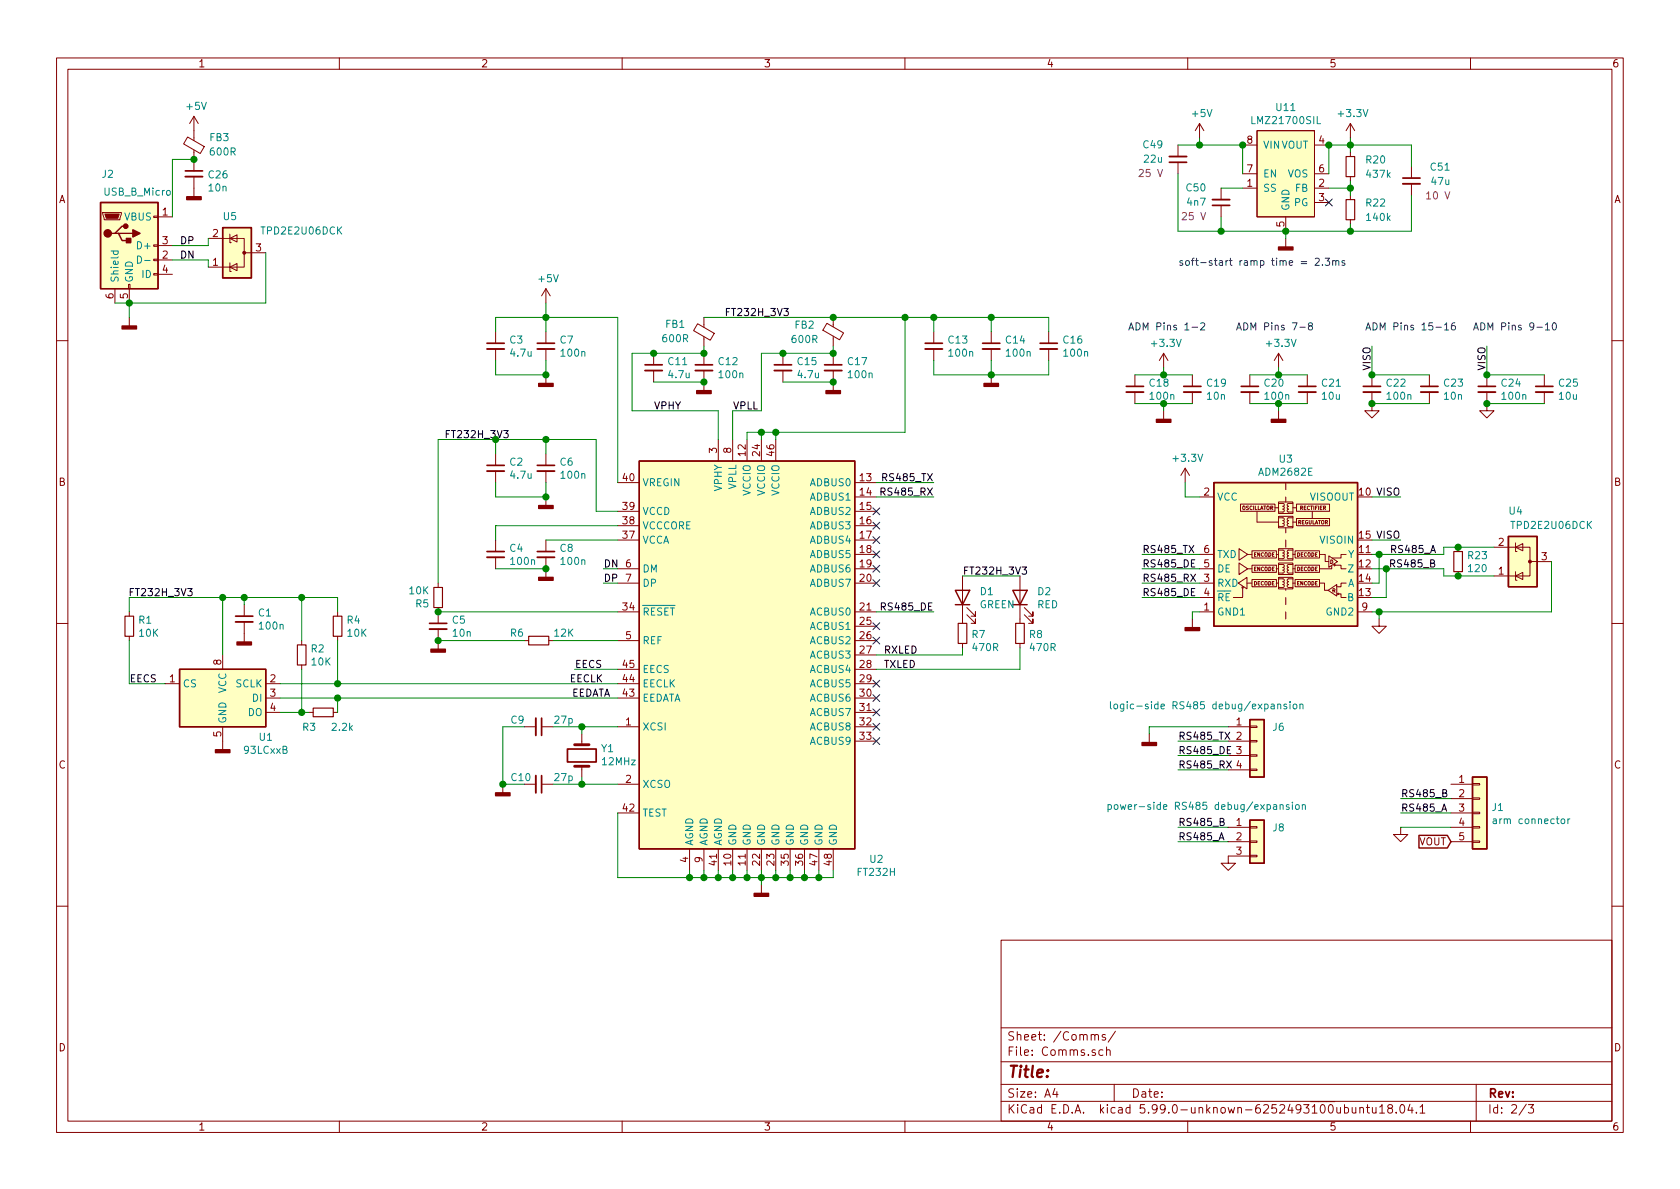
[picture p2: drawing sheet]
<svg xmlns="http://www.w3.org/2000/svg" width="297mm" height="210mm" viewBox="0 0 297 210" stroke-linecap="round" stroke-linejoin="round" font-family="sans-serif">
<g fill="none" stroke="#840000" stroke-width=".18">
<path d="M10 10.2h277v190.1h-277zM12 12.2h273v186.1h-273zM60 10.2v2M110 10.2v2M160 10.2v2M210 10.2v2M260 10.2v2M18.2 37.6h3.3v.2l-.3 1.1h-2.8zM27.2 38.2h.7v.3h-.7zM27.9 38.3h2.6M33.2 24.2l2.9 1.7-.7 1.2-2.9-1.7zM34.3 20.6v4.3"/>
<path d="M34.3 26.5v3.7M34.3 31.2v3.6M34.3 20.6l-.8 1.2M34.3 20.6l.8 1.2M208.3 25.6v2.1M208.3 28.7v2M212.1 21.8l-.8 1.3M212.1 21.8v2.6M212.1 21.8l.8 1.3M215.9 33.3v2M215.9 36.3v2M219.7 33.3h2.5"/>
<path d="M219.7 25.6h2.5M219.7 30.7h2.5M222.2 23.1h10.2v15.2h-10.2zM227.3 38.3v2.6M232.4 33.3h2.5M232.4 35.8h2.5M232.4 25.6h2.5M232.4 30.7h2.5M238.8 21.8l-.8 1.3M238.8 21.8v2.6M238.8 26.9v.8M238.8 31.2v.8"/>
<path d="M238.8 34.5v.8M238.8 38.9v.7M238.8 21.8l.7 1.3M249.6 29.5v2M249.6 32.5v2M20.3 51v2.6M22.7 50.3h.3v.7h-.3zM22.9 51v2.6M22.9 56.1v1.6M27.2 48.4h.7v.2h-.7zM27.2 45.8h.7v.3h-.7zM27.2 43.3h.7v.3h-.7z"/>
<path d="M27.9 46h2.6M27.9 43.4h2.6M27.9 48.5h2.6M36.8 47.2h3.8M36.8 42.2h3.8M40.6 46.5v1.5h.3M40.6 42.2h2.6v5h-2.6M40.6 47.2l1.3-.6v1.3zM40.6 41.4v1.5h.3M40.6 42.2l1.3-.7v1.3zM43.2 44.7h3.8M87.6 58.7v2"/>
<path d="M96.5 51v2.6M96.5 58.7v2M96.5 51l-.7 1.3M96.5 51l.8 1.3M123.3 57.2l3 1.7-.7 1.3-3-1.7zM124.5 56.1v1.8M124.5 59.6v1.6M146.2 57.2l2.9 1.7-.7 1.2-2.9-1.7zM147.3 56.1v1.7M147.3 59.5v1.7M165.1 58.7v2M175.3 58.7v2"/>
<path d="M185.4 58.7v2M227.3 42.2v1.5M10 60.2h2M87.6 61.7v2M96.5 61.7v2M96.5 66.3v1.5M115.6 62.5v2M115.6 65.5v2.1M124.5 62.5v2M124.5 65.5v3.6M127 77.7v3.8M129.5 77.7v3.8"/>
<path d="M132.1 77.7v3.8M134.6 77.7v3.8M137.2 77.7v3.8M138.4 62.5v2M138.4 65.5v2.1M147.3 62.5v2M147.3 65.5v3.6M165.1 61.7v2M175.3 61.7v2M175.3 66.3v1.5M185.4 61.7v2M200.7 66.3v2"/>
<path d="M200.7 69.3v2.1M205.7 62.5v2.5M205.7 72.6v1.6M205.7 62.5l-.7 1.2M205.7 62.5l.8 1.2M210.8 66.3v2M210.8 69.3v2.1M221 66.3v2M221 69.3v2.1M226.1 62.5l-.8 1.2M226.1 62.5v2.5M226.1 72.6v1.6"/>
<path d="M226.1 62.5l.7 1.2M231.1 66.3v2M231.1 69.3v2.1M242.6 69.3v3.3h1.2l-1.2 1.3-1.3-1.3h1.3M242.6 66.3v2M252.7 66.3v2M252.7 69.3v2.1M262.9 69.3v3.3h1.3l-1.3 1.3-1.3-1.3h1.3M262.9 66.3v2M273 66.3v2M273 69.3v2.1M285 60.2h2"/>
<path d="M87.6 80.3v2M87.6 83.3v2M87.6 95.5v2M87.6 98.5v2.1M96.5 80.3v2M96.5 83.3v2M96.5 87.9v1.5M96.5 95.5v2M96.5 98.5v3.6M109.2 85.3h3.8M109.2 90.4h3.8M109.2 93h3.8"/>
<path d="M109.2 95.5h3.8M151.1 85.3h3.8M151.1 87.9h3.8M151.1 90.4h3.8M151.1 93h3.8M151.1 95.5h3.8M151.1 98h3.8M209.5 82.8l-.7 1.3M209.5 82.8v2.5M209.5 82.8l.8 1.3M212.1 87.9h2.5M212.1 98h2.5"/>
<path d="M219.1 99.6l1.5 1-1.5 1zM219.1 97l1.5 1-1.5 1.1zM219.3 89.1h6.1v1.3h-6.1zM220.5 98h.9M221.4 99.9h4.3v1.3h-4.3zM221.4 97.4h4.3v1.3h-4.3zM222.2 90.4v1.9h3.9M225.4 89.8h.7M225.7 98h.4M226.1 99.6h2.5v2h-2.5zM226.1 97h2.5v2.1h-2.5zM226.1 91.3h2.5v2h-2.5z"/>
<path d="M226.1 88.8h2.5v2h-2.5zM226.1 99.8h.8l.2 .3-.3 .2 .3 .2-.1 .2-.2 .1 .3 .2-.1 .2-.9 .1M226.1 97.3h.8l.2 .2-.3 .3 .3 .2-.1 .2-.2 .1 .3 .1-.1 .3-.9 .1M226.1 91.6h.8l.2 .2-.3 .3 .3 .2-.1 .2-.2 .1 .3 .1-.1 .3-.9 .1M226.1 89h.8l.2 .3-.3 .2 .3 .2-.1 .2-.2 .1 .3 .2-.1 .3h-.9M227.3 85.3v1.3M227.3 87.9v.9M227.3 93.3v.9M227.3 95.5v1.3M228.6 99.8h-.8l-.2 .3 .2 .2-.2 .2v.2l.2 .1-.2 .2v.2l1 .1M228.6 97.3h-.8l-.2 .2 .2 .3-.2 .2v.2l.2 .1-.2 .1v.3l1 .1M228.6 91.6h-.8l-.2 .2 .2 .3-.2 .2v.2l.2 .1-.2 .1v.3l1 .1"/>
<path d="M228.6 89h-.8l-.2 .3 .2 .2-.2 .2v.2l.2 .1-.2 .2v.3h1M228.6 98h.4M228.6 92.3h.6M228.6 89.8h.6M229 99.9h4.3v1.3h-4.3zM229 97.4h4.3v1.3h-4.3zM229.2 91.7h5.9v1.3h-5.9zM229.2 89.1h5.9v1.3h-5.9zM232 90.4v1.3M233.3 98h1v1.3h.6M234.9 98.3l1.6 1-1.6 1zM236.1 99.9h1v.7h.9"/>
<path d="M238 98h-.9v.7h-1.5M240 98h2.6M257.8 96.8v.7M264.2 96.8h3.8M268 96.8h2.5v5h-2.5M268 96v1.5h.2M268 96.8l1.2-.7v1.3zM270.5 99.3h3.8M10 110.2h2M22.9 108.2v.8M22.9 112.5v.8M39.4 115.8v2.6"/>
<path d="M43.2 106.9v2.1M43.2 110v3.5M53.3 113.3v.7M53.3 117.6v.8M59.7 108.2v.8M59.7 112.5v.8M77.5 103.1v.8M77.5 107.4v2.8M77.5 111.2v3.6M92.7 113.3h.8M97 113.3h.8M109.2 113.3h3.8"/>
<path d="M109.2 100.6h3.8M109.2 103.1h3.8M109.2 108.2h3.8M109.2 118.4h3.8M151.1 113.3h3.8M151.1 100.6h3.8M151.1 103.1h3.8M151.1 108.2h3.8M151.1 110.7h3.8M151.1 115.8h3.8M151.1 118.4h3.8M170.2 101.8v8.4"/>
<path d="M170.2 113.8v.7M170.9 108.7l1.6 1.5v-.7v.7h-.8M170.9 107.4l1.6 1.6v-.8v.8h-.8M180.3 101.8v8.4M180.3 113.8v.7M181.1 108.7l1.5 1.5v-.7v.7h-.7M181.1 107.4l1.5 1.6v-.8v.8h-.7M210.8 109.5v1.5M212.1 100.6h2.5M212.1 103.1h2.5M212.1 108.2h2.5M212.1 105.7h2.5"/>
<path d="M218.9 103.1l1.6-1v2zM219.7 104v1.7h-1.6M220.5 100.6h.9M220.5 103.1h.9M221.4 102.5h4.3v1.3h-4.3zM225.7 100.6h.4M225.7 103.1h.4M226.1 102.1h2.5v2h-2.5zM226.1 102.4h.8l.2 .2-.3 .3 .3 .2-.1 .2-.2 .1 .3 .1-.1 .3-.9 .1M227.3 104.1v.3M227.3 105.7v1.2M227.3 108.2v1.3"/>
<path d="M228.6 102.4h-.8l-.2 .2 .2 .3-.2 .2v.2l.2 .1-.2 .1v.3l1 .1M228.6 100.6h.4M228.6 103.1h.4M229 102.5h4.3v1.3h-4.3zM233.3 103.1h.9v1.3h.6M234.8 104.4l1.5-1v2zM235.5 100.1v.5h-2.2M236.7 105h.4v.7h.9M238 103.1h-.9v.7h-.8M240 108.2h2.6M243.8 109.5v1.2h1.3l-1.3 1.3-1.2-1.3h1.2M257.8 101.1v.7"/>
<path d="M264.2 101.8h3.8M268 101.1v1.5h.2M268 101.8l1.2-.6v1.3zM285 110.2h2M29.2 120.9h2.5M39.4 128.5v4.1M47 120.9h2.5M47 123.4h2.5M47 126h2.5M54.6 126h.8M58.9 126h.8M88.9 138.7v1.5"/>
<path d="M92.7 128.5h2M92.7 138.7h2M95.8 128.5h2M95.8 138.7h2M102.9 129.8v1.9M102.9 135.5v1.9M109.2 120.9h3.8M109.2 123.4h3.8M109.2 128.5h3.8M109.2 138.7h3.8M151.1 120.9h3.8M151.1 123.4h3.8"/>
<path d="M151.1 126h3.8M151.1 128.5h3.8M151.1 131.1h3.8M203.2 129.8v1.5M217.2 128.5h3.8M217.2 131.1h3.8M217.2 133.6h3.8M217.2 136.1h3.8M221 136h1.2v.3h-1.2zM221 133.5h1.2v.2h-1.2zM221 128.4h1.2v.2h-1.2zM221 130.9h1.2v.3h-1.2z"/>
<path d="M256.5 138.7h3.8M260.3 138.6h1.3v.2h-1.3zM109.2 143.8h3.8M121.9 150.1v3.8M124.5 150.1v3.8M127 150.1v3.8M129.5 150.1v3.8M132.1 150.1v3.8M134.6 150.1v3.8M134.6 156.5v1.5M137.2 150.1v3.8M139.7 150.1v3.8"/>
<path d="M142.2 150.1v3.8M144.8 150.1v3.8M147.3 150.1v3.8M217.2 146.3h3.8M217.2 148.8h3.8M221 151.3h1.2v.2h-1.2zM221 146.2h1.2v.2h-1.2zM221 148.7h1.2v.3h-1.2zM221 151.4h-3.8v1.2h1.2l-1.2 1.3-1.3-1.3h1.3M247.6 146.3v1.3h1.3l-1.3 1.2-1.2-1.2h1.2M256.5 146.3h3.8M256.5 148.8h3.8"/>
<path d="M256.5 141.2h3.8M256.5 143.8h3.8M260.3 148.7h1.3v.3h-1.3zM260.3 146.2h1.3v.2h-1.3zM260.3 141.1h1.3v.2h-1.3zM260.3 143.6h1.3v.3h-1.3zM10 160.2h2M177 166.3h108v32h-108zM285 160.2h2M60 198.3v2M110 198.3v2M160 198.3v2"/>
<path d="M177 194.8h108M177 191.8h108M177 187.8h108M177 181.8h108M186.5 192.5l-.4 1h1M186.9 193v1M193.6 183.1l.2-.2 .3 .1 .1 .9M195 185.7l-.4-.1-.3 .3v.4l.1 .3h.6M195.4 183l-.3-.1-.2 .2v.3l.5 .1v.4h-.5M195.6 185.8l.3-.2 .3 .1 .1 .9M195.6 185.1v1.5M197 191.8v3"/>
<path d="M197.2 182.4l-1.3 1.9M210 198.3v2M237.7 195.9l.4-.1 .3 .3v.4l-.1 .3h-.6M239.1 195.8v1h.4l.2-.1M239.7 195.8v1M240.4 196l.2-.2 .4 .1 .1 .9M240.4 195.8v1M241.6 195.8h.5M241.8 195.3v1.3l.3 .2M242.6 195.8l.1 1h.4l.2-.1M243.3 195.8v1M243.9 195.8l.5-.5v1.5"/>
<path d="M243.9 196.8h.9M245.6 196l-.2-.3v-.2l.2-.2 .5 .1 .1 .2-.1 .2-.6 .2-.1 .3v.4l.2 .1h.3l.3-.3-.1-.4-.2-.1M246.9 196.7v.1M247.6 195.5l.3-.2a.81 .81 0 0 1 .5 .7 .81 .81 0 0 1-.3 .8h-.1a.81 .81 0 0 1-.4-1.3zM249.3 195.3l-.4 1h1M249.6 195.8v1M250.4 196.7v.1M251.1 195.8l.4-.5v1.5M251.1 196.8h.8M260 198.3v2M261 191.8v6.5M269.9 195.3l-1.3 1.9"/>
<path d="M270.2 195.3h.9l-.5 .6 .5 .1v.7l-.2 .1h-.5l-.2-.1"/>
<circle cx="236" cy="99.9" r=".13"/>
<circle cx="219.7" cy="103.9" r=".13"/>
<circle cx="236.6" cy="105" r=".13"/>
</g>
<path d="M238 35.3h1.5v3.6h-1.5zM238 27.7h1.5v3.5h-1.5zM257 97.5h1.6v3.6h-1.6zM22.1 109h1.5v3.5h-1.5zM52.6 114h1.5v3.6h-1.5zM58.9 109h1.6v3.5h-1.6zM76.7 103.9h1.5v3.5h-1.5zM93.5 112.5h3.5v1.5h-3.5zM169.4 110.2h1.5v3.6h-1.5zM179.6 110.2h1.5v3.6h-1.5zM55.4 125.2h3.5v1.5h-3.5z" fill="none" stroke="#840000" stroke-width=".2"/>
<g fill="none" stroke="#840000" stroke-width=".33">
<path d="M32.8 31.2h3M206.8 27.7h3M214.4 35.3h3M248 32.5h3.1M86.1 61.7h3.1M95 61.7h3M114 65.5h3.1M122.9 65.5h3.1M136.9 65.5h3.1M145.8 65.5h3M163.6 61.7h3M173.7 61.7h3.1"/>
<path d="M183.9 61.7h3M199.1 69.3h3.1M209.3 69.3h3M219.5 69.3h3M229.6 69.3h3.1M241 69.3h3.1M251.2 69.3h3.1M261.4 69.3h3M271.5 69.3h3.1M86.1 83.3h3.1M86.1 98.5h3.1M95 83.3h3"/>
<path d="M95 98.5h3M41.7 110h3M75.9 111.2h3.1M94.7 127v3M94.7 137.2v3"/>
</g>
<g fill="none" stroke="#840000" stroke-width=".3">
<path d="M32.8 30.2h3M206.8 28.7h3M214.4 36.3h3M248 31.5h3.1M86.1 60.7h3.1M95 60.7h3M114 64.5h3.1M122.9 64.5h3.1M136.9 64.5h3.1M145.8 64.5h3M163.6 60.7h3M173.7 60.7h3.1"/>
<path d="M183.9 60.7h3M199.1 68.3h3.1M209.3 68.3h3M219.5 68.3h3M229.6 68.3h3.1M241 68.3h3.1M251.2 68.3h3.1M261.4 68.3h3M271.5 68.3h3.1M86.1 82.3h3.1M86.1 97.5h3.1M95 82.3h3"/>
<path d="M95 97.5h3M41.7 109h3M75.9 110.2h3.1M95.8 127v3M95.8 137.2v3M100.3 132.5h5.1v2.2h-5.1z"/>
</g>
<g fill="#ffffc2" stroke="#ffffc2" stroke-width=".18">
<path d="M31.7 118.4h15.3v10.1h-15.3z"/>
<path d="M221 145h2.5v7.6h-2.5z"/>
<path d="M221 127.2h2.5v10.2h-2.5z"/>
<path d="M266.7 94.9h5.1v8.9h-5.1z"/>
<path d="M260.3 137.4h2.6v12.7h-2.6z"/>
<path d="M113 81.5h38.1v68.6h-38.1z"/>
<path d="M222.2 23.1h10.2v15.2h-10.2z"/>
<path d="M17.8 35.8h10.1v15.2h-10.1z"/>
<path d="M214.6 85.3h25.4v25.4h-25.4z"/>
<path d="M39.4 40.3h5v8.8h-5z"/>
</g>
<g fill="none" stroke="#840000" stroke-width=".25">
<path d="M17.8 35.8h10.1v15.2h-10.1zM22.2 40h-.6l-1.3 1.3h-.6M20.3 41.3h.7l.6 1.2h1.3M21 41.3h2.5M39.4 40.3h5v8.8h-5zM113 81.5h38.1v68.6h-38.1zM214.6 85.3h25.4v25.4h-25.4zM266.7 94.9h5.1v8.9h-5.1zM31.7 118.4h15.3v10.1h-15.3zM168.9 104.4h2.5l-1.2 2.5zM168.9 106.9h2.5M179.1 104.4h2.5l-1.3 2.5z"/>
<path d="M179.1 106.9h2.5M221 127.2h2.5v10.2h-2.5zM260.3 137.4h2.6v12.7h-2.6zM221 145h2.5v7.6h-2.5zM250.9 147.7h5l.6 1.1-.6 1.2h-5z"/>
</g>
<g fill="#840000" stroke="#840000" stroke-width=".25">
<path d="M38.1 132.6h2.5v.5h-2.5z"/>
<path d="M123.2 69.1h2.5v.5h-2.5z"/>
<path d="M224.8 74.2h2.5v.5h-2.5z"/>
<path d="M41.9 113.5h2.5v.5h-2.5z"/>
<path d="M76.2 114.8h2.5v.5h-2.5z"/>
<path d="M209.5 111h2.6v.5h-2.6z"/>
<path d="M95.2 102.1h2.6v.5h-2.6z"/>
<path d="M133.3 158h2.6v.5h-2.6z"/>
<path d="M95.2 67.8h2.6v.5h-2.6z"/>
<path d="M87.6 140.2h2.6v.5h-2.6z"/>
<path d="M95.2 89.4h2.6v.5h-2.6z"/>
<path d="M201.9 131.3h2.6v.5h-2.6z"/>
<path d="M146 69.1h2.6v.5h-2.6z"/>
<path d="M21.6 57.7h2.5v.5h-2.5z"/>
<path d="M22.4 42.2h.7v.7h-.7z"/>
<path d="M23.5 40.6l1.3 .7-1.3 .6z"/>
<path d="M174 67.8h2.5v.5h-2.5z"/>
<path d="M33 34.8h2.6v.5h-2.6z"/>
<path d="M204.5 74.2h2.5v.5h-2.5z"/>
<path d="M226.1 43.7h2.5v.5h-2.5z"/>
<circle cx="19" cy="41.3" r=".63"/>
<circle cx="22.2" cy="40" r=".38"/>
</g>
<g fill="none" stroke="#008484" stroke-width=".18">
<path d="M232.9 20.6v1.3h.6M19.6 44.4h1.3M20.1 44.4l-.1 .4 .3 .2 .5-.1v-.5M24.3 45.3a.64 .64 0 0 1 .7 .6 .64 .64 0 0 1-.7 .6zM25.6 46.1h.9M196.3 124.1v1.1l.2 .2M197.1 124.6l.3-.1 .2 .2v.4l-.2 .3-.3-.1-.2-.2zM198.7 124.5v1l-.2 .3-.3-.1M198.7 124.6l-.4-.1-.2 .2 .1 .6h.5M227.5 124.6l-.3-.1-.2 .2 .1 .2 .4 .1v.3h-.5M228.1 124.1v.1M228.1 124.5v.9"/>
<path d="M228.8 124.6l.3-.1 .2 .2v.4l-.2 .3-.3-.1-.2-.2zM229.8 124.6l.2-.1 .3 .1 .1 .8M229.8 124.5v.9M195.9 142.3h.4l.2 .2-.1 .6h-.5M195.9 142.3v1.3M197.1 142.4l.1-.1 .4 .1 .1 .5-.2 .2h-.3l-.1-.1zM227.9 142.3h-.3l-.2 .2 .1 .1 .4 .2v.3h-.5M228.5 141.9v.1M228.5 142.3v.8M229.1 142.4l.2-.1 .4 .1v.5l-.1 .2h-.3l-.2-.1zM230.3 142.4l.1-.1h.3l.1 .8M230.3 142.3v.8"/>
<path d="M264.6 145.1l-.4 .1-.2 .1 .2 .3h.4M276.1 144.9l.1-.1 .4 .1 .1 .5-.1 .2h-.4l-.1-.1zM277.2 144.8v.8M277.6 144.8l-.4 .2"/>
</g>
<g fill="#840000" stroke="#840000" stroke-width=".18">
<path d="M18.5 37.8h2.6l-.3 .8h-2z"/>
<circle cx="270.5" cy="99.3" r=".25"/>
<circle cx="43.2" cy="44.7" r=".25"/>
</g>
<path d="M101.6 135.5h2.5M101.6 131.7h2.5" fill="none" stroke="#840000" stroke-width=".51"/>
<g fill="none" stroke="#000" stroke-width=".18">
<path d="M128.4 55.1h.5M129 54.5h-.6v1.3M78.9 76.7h.4M79.5 76.1h-.6v1.3M155.8 87l.6-.1 .1-.2-.1-.3-.6-.1v1.3M211.3 99h-.6v1.3h.6M23 104.7h.4M23.6 104.1h-.6v1.2M180.7 100.3h.8l-.4 .4 .3 .2v.5l-.1 .1-.6-.1M210.5 101.5l.9 1.3M211.3 104.1h-.6v1.2h.6M211.4 101.5l-.9 1.3"/>
<path d="M216.9 134.6l.8 1.2M217.6 132h-.6v1.3h.6M217.7 134.6l-.8 1.2M215.7 145.3h.6l.1-.2-.1-.3-.6-.1v1.3h.5l.2-.1 .1-.3-.3-.3M255.1 140.2h.5l.2-.2-.1-.2-.6-.2v1.3h.5l.2-.1v-.3l-.3-.3"/>
</g>
<g fill="none" stroke="#0000c2" stroke-width=".18">
<path d="M210.8 57.9h.9M212.3 57.2l.5-.1 .2 .3-.8 1h.8M229.8 57.9h1M230.1 46.3h.9M230.1 46.6h.9M231.6 57.6l-.3-.2 .1-.2 .2-.1h.3l.2 .2-.1 .2-.5 .2-.2 .2 .1 .3 .2 .2h.2l.3-.3-.1-.4-.2-.1M232.5 45.8l.5-.1 .3 .3-.8 .9h.8M233.8 46.8v.1M234.3 45.7h.8l-.4 .4 .3 .2v.5l-.2 .1-.5-.1M235.6 46.2l.2-.1h.3l.1 .8M235.6 46.1v.8M236.2 46.3l.2-.2h.3v.8"/>
<path d="M237.7 46.1h-.3l-.1 .2v.1l.4 .2v.3h-.4M253.9 57.9h1M255.4 57.4l.4-.3v1.3M255.4 58.4h.7M257.2 57.1h-.3a.86 .86 0 0 0 0 1.3l.4-.2v-.4l-.2-.2h-.2l-.3 .2M273.2 57.4l.4-.3v1.3M273.2 58.4h.8M274.6 57.2l.2-.1a.68 .68 0 0 1 .4 .6 .68 .68 0 0 1-.4 .7l-.2-.2-.1-.3z"/>
</g>
<g fill="none" stroke="#008400" stroke-width=".18">
<path d="M34.3 28.2h-3.8v10.1M208.3 25.6h11.4v5.1M208.3 30.7v10.2h41.3v-6.4M212.1 24.4v1.2M215.9 38.3v2.6M215.9 33.3h3.8M234.9 33.3h3.9M238.8 24.4v2.5M238.8 32v2.5M238.8 39.6v1.3M249.6 29.5v-3.9h-14.7v5.1M22.9 53.6v2.5"/>
<path d="M30.5 46h6.3v1.2M36.8 42.2v1.2h-6.3M47 44.7v8.9h-26.7M87.6 58.7v-2.6h21.6v29.2M96.5 53.6v5.1M124.5 56.1h60.9v2.6M160 56.1v20.3h-27.9v1.3M165.1 56.1v2.6M175.3 56.1v2.6M227.3 40.9v1.3M87.6 63.7v2.6h8.9v-2.6M87.6 77.7v2.6"/>
<path d="M96.5 77.7v2.6M115.6 67.6h8.9M124.5 61.2v1.3h-12.7v10.1h15.2v5.1M134.6 76.4v1.3M137.2 76.4v1.3M138.4 67.6h8.9M147.3 61.2v1.3h-12.7v10.1h-5.1v5.1M165.1 63.7v2.6h20.3v-2.6M175.3 63.7v2.6M200.7 71.4h10.1M200.7 66.3h10.1M205.7 65v1.3"/>
<path d="M205.7 71.4v1.2M221 71.4h10.1M221 66.3h10.1M226.1 65v1.3M226.1 71.4v1.2M242.6 61.2v5.1h10.1M242.6 71.4h10.1M262.9 71.4h10.1M262.9 61.2v5.1h10.1M87.6 85.3v2.6h8.9v-2.6M96.5 95.5h12.7M109.2 90.4h-3.8v-12.7h-27.9v25.4"/>
<path d="M109.2 93h-21.6v2.5M154.9 87.9h10.2M154.9 85.3h10.2M201.9 98h10.2M209.5 85.3v2.6h2.6M242.6 87.9h5M242.6 95.5h5M243.8 98v5.1h-1.2M264.2 96.8h-8.9v1.2h-12.7M274.3 99.3v8.9h-31.7M22.9 108.2v-2.5h36.8v2.5M22.9 113.3v7.6h6.3"/>
<path d="M39.4 105.7v10.1M43.2 105.7v1.2M53.3 105.7v7.6M53.3 118.4v7.6M59.7 113.3v7.6M77.5 108.2h31.7M77.5 113.3h15.2M87.6 100.6h8.9M97.8 113.3h11.4M101.6 118.4h7.6M154.9 108.2h10.2M170.2 101.8h10.1"/>
<path d="M170.2 114.5v1.3h-15.3M180.3 114.5v3.9h-25.4M201.9 105.7h10.2M201.9 100.6h10.2M201.9 103.1h10.2M212.1 108.2h-1.3v1.3M242.6 100.6h12.7v1.2h8.9M243.8 108.2v1.3M245.1 100.6v5.1h-2.5M49.5 120.9h59.7M49.5 123.4h59.7M49.5 126h5.1"/>
<path d="M59.7 123.4v2.6M92.7 128.5h-3.8v10.2h3.8M97.8 128.5h11.4M97.8 138.7h11.4M102.9 128.5v1.3M102.9 137.4v1.3M208.3 133.6h8.9M208.3 136.1h8.9M208.3 131.1h8.9M217.2 128.5h-14v1.3M109.2 143.8v11.4h38.1v-1.3M121.9 153.9v1.3"/>
<path d="M124.5 153.9v1.3M127 153.9v1.3M129.5 153.9v1.3M132.1 153.9v1.3M134.6 153.9v2.6M137.2 153.9v1.3M139.7 153.9v1.3M142.2 153.9v1.3M144.8 153.9v1.3M208.3 148.8h8.9M208.3 146.3h8.9M247.6 146.3h8.9"/>
<path d="M247.6 143.8h8.9M247.6 141.2h8.9"/>
</g>
<g fill="none" stroke="#000084" stroke-width=".18">
<path d="M234.3 35.2l1.3 1.2M235.6 35.2l-1.3 1.2M154.3 89.8l1.2 1.2M154.3 92.3l1.2 1.3M154.3 94.9l1.2 1.2M154.3 100l1.2 1.2M154.3 97.4l1.2 1.2M155.5 89.8l-1.2 1.2M155.5 92.3l-1.2 1.3M155.5 94.9l-1.2 1.2M155.5 100l-1.2 1.2M155.5 97.4l-1.2 1.2"/>
<path d="M154.3 102.5l1.2 1.2M154.3 112.7l1.2 1.2M154.3 110.1l1.2 1.2M155.5 102.5l-1.2 1.2M155.5 112.7l-1.2 1.2M155.5 110.1l-1.2 1.2M154.3 125.4l1.2 1.2M154.3 130.4l1.2 1.3M154.3 127.9l1.2 1.2M154.3 122.8l1.2 1.2M154.3 120.3l1.2 1.2M155.5 125.4l-1.2 1.2"/>
<path d="M155.5 130.4l-1.2 1.3M155.5 127.9l-1.2 1.2M155.5 122.8l-1.2 1.2M155.5 120.3l-1.2 1.2"/>
</g>
<g fill="#008400" stroke="#008400" stroke-width=".25">
<circle cx="34.3" cy="28.2" r=".51"/>
<circle cx="96.5" cy="56.1" r=".51"/>
<circle cx="96.5" cy="66.3" r=".51"/>
<circle cx="22.9" cy="53.6" r=".51"/>
<circle cx="96.5" cy="77.7" r=".51"/>
<circle cx="96.5" cy="87.9" r=".51"/>
<circle cx="96.5" cy="100.6" r=".51"/>
<circle cx="77.5" cy="108.2" r=".51"/>
<circle cx="77.5" cy="113.3" r=".51"/>
<circle cx="124.5" cy="62.5" r=".51"/>
<circle cx="124.5" cy="67.6" r=".51"/>
<circle cx="138.4" cy="62.5" r=".51"/>
<circle cx="147.3" cy="56.1" r=".51"/>
<circle cx="147.3" cy="62.5" r=".51"/>
<circle cx="115.6" cy="62.5" r=".51"/>
<circle cx="102.9" cy="128.5" r=".51"/>
<circle cx="102.9" cy="138.7" r=".51"/>
<circle cx="121.9" cy="155.2" r=".51"/>
<circle cx="124.5" cy="155.2" r=".51"/>
<circle cx="127" cy="155.2" r=".51"/>
<circle cx="129.5" cy="155.2" r=".51"/>
<circle cx="88.9" cy="138.7" r=".51"/>
<circle cx="137.2" cy="76.4" r=".51"/>
<circle cx="134.6" cy="76.4" r=".51"/>
<circle cx="147.3" cy="67.6" r=".51"/>
<circle cx="53.3" cy="126" r=".51"/>
<circle cx="39.4" cy="105.7" r=".51"/>
<circle cx="43.2" cy="105.7" r=".51"/>
<circle cx="53.3" cy="105.7" r=".51"/>
<circle cx="59.7" cy="120.9" r=".51"/>
<circle cx="59.7" cy="123.4" r=".51"/>
<circle cx="132.1" cy="155.2" r=".51"/>
<circle cx="134.6" cy="155.2" r=".51"/>
<circle cx="137.2" cy="155.2" r=".51"/>
<circle cx="139.7" cy="155.2" r=".51"/>
<circle cx="142.2" cy="155.2" r=".51"/>
<circle cx="144.8" cy="155.2" r=".51"/>
<circle cx="160" cy="56.1" r=".51"/>
<circle cx="165.1" cy="56.1" r=".51"/>
<circle cx="175.3" cy="66.3" r=".51"/>
<circle cx="175.3" cy="56.1" r=".51"/>
<circle cx="205.7" cy="71.4" r=".51"/>
<circle cx="205.7" cy="66.3" r=".51"/>
<circle cx="242.6" cy="66.3" r=".51"/>
<circle cx="242.6" cy="71.4" r=".51"/>
<circle cx="226.1" cy="66.3" r=".51"/>
<circle cx="226.1" cy="71.4" r=".51"/>
<circle cx="238.8" cy="40.9" r=".51"/>
<circle cx="212.1" cy="25.6" r=".51"/>
<circle cx="219.7" cy="25.6" r=".51"/>
<circle cx="238.8" cy="25.6" r=".51"/>
<circle cx="243.8" cy="98" r=".51"/>
<circle cx="245.1" cy="100.6" r=".51"/>
<circle cx="257.8" cy="101.8" r=".51"/>
<circle cx="257.8" cy="96.8" r=".51"/>
<circle cx="243.8" cy="108.2" r=".51"/>
<circle cx="235" cy="25.6" r=".51"/>
<circle cx="238.8" cy="33.3" r=".51"/>
<circle cx="215.9" cy="40.9" r=".51"/>
<circle cx="227.3" cy="40.9" r=".51"/>
<circle cx="262.9" cy="66.3" r=".51"/>
<circle cx="262.9" cy="71.4" r=".51"/>
</g>
<text font-size="2.8" fill="#840000" x="178" y="190.6">Title:</text>
<g font-size="2.1" fill="#840000">
<text x="178" y="184">Sheet: /Comms/</text>
<text x="178" y="186.7">File: Comms.sch</text>
<text x="178" y="196.9">KiCad E.D.A. kicad 5.99.0-unknown-6252493100ubuntu18.04.1</text>
<text x="178" y="194.1">Size: A4</text>
<text x="200" y="194.1">Date:</text>
<text x="263" y="194.1">Rev:</text>
<text x="263" y="196.9">Id: 2/3</text>
</g>
<g font-size="1.8" fill="#840000">
<text x="35" y="11.9">1</text>
<text x="85" y="11.9">2</text>
<text x="135" y="11.9">3</text>
<text x="185" y="11.9">4</text>
<text x="235" y="11.9">5</text>
<text x="285" y="11.9">6</text>
<text x="220.5" y="25.4">8</text>
<text x="233.2" y="25.4">4</text>
<text x="10.3" y="35.9">A</text>
<text x="220.5" y="30.5">7</text>
<text x="220.5" y="33">1</text>
<text x="233.2" y="33">2</text>
<text x="233.2" y="35.6">3</text>
<text x="233.2" y="30.5">6</text>
<text x="285.3" y="35.9">A</text>
<text x="28.7" y="38.1">1</text>
<text x="37.6" y="41.9">2</text>
<text x="227.1" y="40.1" transform="rotate(-90 227.1 40.1)">5</text>
<text x="28.7" y="45.7">2</text>
<text x="28.7" y="43.2">3</text>
<text x="37.6" y="47">1</text>
<text x="45.2" y="44.4">3</text>
<text x="20.1" y="52.8" transform="rotate(-90 20.1 52.8)">6</text>
<text x="22.6" y="52.8" transform="rotate(-90 22.6 52.8)">5</text>
<text x="28.7" y="48.3">4</text>
<text x="126.7" y="80.1" transform="rotate(-90 126.7 80.1)">3</text>
<text x="129.3" y="80.1" transform="rotate(-90 129.3 80.1)">8</text>
<text x="131.8" y="80.6" transform="rotate(-90 131.8 80.6)">12</text>
<text x="134.4" y="80.6" transform="rotate(-90 134.4 80.6)">24</text>
<text x="136.9" y="80.6" transform="rotate(-90 136.9 80.6)">46</text>
<text x="10.3" y="85.9">B</text>
<text x="110.1" y="85.1">40</text>
<text x="152.1" y="85.1">13</text>
<text x="152.1" y="87.6">14</text>
<text x="212.9" y="87.6">2</text>
<text x="285.3" y="85.9">B</text>
<text x="110.1" y="95.2">37</text>
<text x="110.1" y="92.7">38</text>
<text x="110.1" y="90.2">39</text>
<text x="152.1" y="90.2">15</text>
<text x="152.1" y="92.7">16</text>
<text x="152.1" y="95.2">17</text>
<text x="110.6" y="100.3">6</text>
<text x="152.1" y="97.8">18</text>
<text x="152.1" y="100.3">19</text>
<text x="212.9" y="100.3">5</text>
<text x="212.9" y="97.8">6</text>
<text x="240.3" y="97.8">11</text>
<text x="240.3" y="100.3">12</text>
<text x="264.9" y="101.6">1</text>
<text x="264.9" y="96.5">2</text>
<text x="272.6" y="99.1">3</text>
<text x="110.1" y="107.9">34</text>
<text x="110.6" y="102.9">7</text>
<text x="152.1" y="102.9">20</text>
<text x="152.1" y="107.9">21</text>
<text x="212.9" y="107.9">1</text>
<text x="212.9" y="102.9">3</text>
<text x="212.9" y="105.4">4</text>
<text x="240.3" y="105.4">13</text>
<text x="240.3" y="102.9">14</text>
<text x="240.8" y="107.9">9</text>
<text x="110.6" y="113">5</text>
<text x="152.1" y="110.5">25</text>
<text x="152.1" y="113">26</text>
<text x="39.1" y="117.6" transform="rotate(-90 39.1 117.6)">8</text>
<text x="110.1" y="118.1">45</text>
<text x="152.1" y="115.6">27</text>
<text x="152.1" y="118.1">28</text>
<text x="30" y="120.6">1</text>
<text x="47.8" y="120.6">2</text>
<text x="47.8" y="123.2">3</text>
<text x="47.8" y="125.7">4</text>
<text x="110.1" y="123.2">43</text>
<text x="110.1" y="120.6">44</text>
<text x="152.1" y="120.6">29</text>
<text x="152.1" y="123.2">30</text>
<text x="152.1" y="125.7">31</text>
<text x="39.1" y="130.3" transform="rotate(-90 39.1 130.3)">5</text>
<text x="110.6" y="128.3">1</text>
<text x="152.1" y="128.3">32</text>
<text x="152.1" y="130.8">33</text>
<text x="218.6" y="128.3">1</text>
<text x="218.6" y="130.8">2</text>
<text x="10.3" y="135.9">C</text>
<text x="218.6" y="133.3">3</text>
<text x="218.6" y="135.9">4</text>
<text x="285.3" y="135.9">C</text>
<text x="110.1" y="143.5">42</text>
<text x="110.6" y="138.4">2</text>
<text x="258" y="138.4">1</text>
<text x="258" y="141">2</text>
<text x="258" y="143.5">3</text>
<text x="218.6" y="146">1</text>
<text x="218.6" y="148.6">2</text>
<text x="250.8" y="149.5">VOUT</text>
<text x="258" y="146">4</text>
<text x="258" y="148.6">5</text>
<text x="121.7" y="152.5" transform="rotate(-90 121.7 152.5)">4</text>
<text x="124.2" y="152.5" transform="rotate(-90 124.2 152.5)">9</text>
<text x="126.7" y="153" transform="rotate(-90 126.7 153)">41</text>
<text x="129.3" y="153" transform="rotate(-90 129.3 153)">10</text>
<text x="131.8" y="153" transform="rotate(-90 131.8 153)">11</text>
<text x="134.4" y="153" transform="rotate(-90 134.4 153)">22</text>
<text x="136.9" y="153" transform="rotate(-90 136.9 153)">23</text>
<text x="139.4" y="153" transform="rotate(-90 139.4 153)">35</text>
<text x="142" y="153" transform="rotate(-90 142 153)">36</text>
<text x="144.5" y="153" transform="rotate(-90 144.5 153)">47</text>
<text x="147.1" y="153" transform="rotate(-90 147.1 153)">48</text>
<text x="218.6" y="151.1">3</text>
<text x="10.3" y="185.9">D</text>
<text x="285.3" y="185.9">D</text>
<text x="35" y="199.9">1</text>
<text x="85" y="199.9">2</text>
<text x="135" y="199.9">3</text>
<text x="185" y="199.9">4</text>
<text x="235" y="199.9">5</text>
<text x="285" y="199.9">6</text>
</g>
<g font-size="1.8" fill="#008484">
<text x="33.1" y="19.4">+5V</text>
<text x="210.9" y="20.7">+5V</text>
<text x="221.7" y="21.9">LMZ21700SIL</text>
<text x="225.7" y="19.6">U11</text>
<text x="236.8" y="20.7">+3.3V</text>
<text x="37.1" y="24.9">FB3</text>
<text x="37.3" y="27.5">600R</text>
<text x="202.2" y="26.2">C49</text>
<text x="202.4" y="28.8">22u</text>
<text x="223.3" y="26.3">VINVOUT</text>
<text x="241.6" y="28.9">R20</text>
<text x="18.1" y="31.4">J2</text>
<text x="18.5" y="34.6">USB_B_Micro</text>
<text x="36.9" y="31.5">C26</text>
<text x="37" y="33.8">10n</text>
<text x="209.8" y="33.8">C50</text>
<text x="223.3" y="31.4">EN</text>
<text x="223.3" y="33.9">SS</text>
<text x="227.7" y="31.4">VOS</text>
<text x="229" y="33.9">FB</text>
<text x="241.7" y="31.4">437k</text>
<text x="253" y="30.2">C51</text>
<text x="253.2" y="32.7">47u</text>
<text x="22" y="39">VBUS</text>
<text x="39.5" y="38.9">U5</text>
<text x="46.5" y="41.5">TPD2E2U06DCK</text>
<text x="210" y="36.4">4n7</text>
<text x="228" y="37.3" transform="rotate(-90 228 37.3)">GND</text>
<text x="228.8" y="36.4">PG</text>
<text x="241.6" y="36.5">R22</text>
<text x="241.7" y="39.1">140k</text>
<text x="24.6" y="44.1">D+</text>
<text x="21" y="50" transform="rotate(-90 21 50)">Shield</text>
<text x="23.5" y="50" transform="rotate(-90 23.5 50)">GND</text>
<text x="25.2" y="49.1">ID</text>
<text x="95.3" y="49.9">+5V</text>
<text x="117.7" y="58">FB1</text>
<text x="140.6" y="58.1">FB2</text>
<text x="90.2" y="60.7">C3</text>
<text x="90.4" y="63.1">4.7u</text>
<text x="99" y="60.7">C7</text>
<text x="99.3" y="63.1">100n</text>
<text x="117.3" y="60.5">600R</text>
<text x="118.2" y="64.6">C11</text>
<text x="127.1" y="64.6">C12</text>
<text x="140.1" y="60.6">600R</text>
<text x="141.1" y="64.6">C15</text>
<text x="150" y="64.6">C17</text>
<text x="167.7" y="60.7">C13</text>
<text x="167.9" y="63.1">100n</text>
<text x="177.9" y="60.7">C14</text>
<text x="178" y="63.1">100n</text>
<text x="188.1" y="60.7">C16</text>
<text x="188.2" y="63.1">100n</text>
<text x="203.8" y="61.3">+3.3V</text>
<text x="224.1" y="61.3">+3.3V</text>
<text x="118.3" y="66.9">4.7u</text>
<text x="127.2" y="66.9">100n</text>
<text x="141.2" y="66.9">4.7u</text>
<text x="150.1" y="66.9">100n</text>
<text x="203.3" y="68.4">C18</text>
<text x="203.4" y="70.7">100n</text>
<text x="213.5" y="68.4">C19</text>
<text x="213.5" y="70.7">10n</text>
<text x="223.6" y="68.4">C20</text>
<text x="223.8" y="70.7">100n</text>
<text x="233.8" y="68.4">C21</text>
<text x="233.8" y="70.7">10u</text>
<text x="245.2" y="68.4">C22</text>
<text x="245.4" y="70.7">100n</text>
<text x="255.4" y="68.4">C23</text>
<text x="255.4" y="70.7">10n</text>
<text x="265.5" y="68.4">C24</text>
<text x="265.7" y="70.7">100n</text>
<text x="275.7" y="68.4">C25</text>
<text x="275.7" y="70.7">10u</text>
<text x="90.2" y="82.3">C2</text>
<text x="99" y="82.3">C6</text>
<text x="207.6" y="81.6">+3.3V</text>
<text x="226.2" y="81.8">U3</text>
<text x="90.4" y="84.6">4.7u</text>
<text x="99.3" y="84.6">100n</text>
<text x="113.5" y="86">VREGIN</text>
<text x="127.6" y="86.9" transform="rotate(-90 127.6 86.9)">VPHY</text>
<text x="130.2" y="86.6" transform="rotate(-90 130.2 86.6)">VPLL</text>
<text x="132.7" y="87.6" transform="rotate(-90 132.7 87.6)">VCCIO</text>
<text x="135.3" y="87.6" transform="rotate(-90 135.3 87.6)">VCCIO</text>
<text x="137.8" y="87.6" transform="rotate(-90 137.8 87.6)">VCCIO</text>
<text x="143.4" y="86">ADBUS0</text>
<text x="143.4" y="88.5">ADBUS1</text>
<text x="215.1" y="88.5">VCC</text>
<text x="222.8" y="84.1">ADM2682E</text>
<text x="231.6" y="88.5">VISOOUT</text>
<text x="113.5" y="93.6">VCCCORE</text>
<text x="113.5" y="91.1">VCCD</text>
<text x="143.4" y="91.1">ADBUS2</text>
<text x="143.4" y="93.6">ADBUS3</text>
<text x="266.8" y="91">U4</text>
<text x="267.4" y="93.5">TPD2E2U06DCK</text>
<text x="90.2" y="97.6">C4</text>
<text x="90.4" y="99.9">100n</text>
<text x="99" y="97.6">C8</text>
<text x="99.3" y="99.9">100n</text>
<text x="113.5" y="96.1">VCCA</text>
<text x="113.5" y="101.2">DM</text>
<text x="143.4" y="96.1">ADBUS4</text>
<text x="143.4" y="98.7">ADBUS5</text>
<text x="143.4" y="101.2">ADBUS6</text>
<text x="215.1" y="101.2">DE</text>
<text x="215.1" y="98.7">TXD</text>
<text x="233.5" y="96.1">VISOIN</text>
<text x="238.3" y="98.7">Y</text>
<text x="238.4" y="101.2">Z</text>
<text x="259.6" y="98.9">R23</text>
<text x="259.7" y="101.2">120</text>
<text x="72.4" y="105.1">10K</text>
<text x="73.5" y="107.4">R5</text>
<text x="113.5" y="103.8">DP</text>
<text x="143.4" y="103.8">ADBUS7</text>
<text x="173.2" y="107.5">GREEN</text>
<text x="173.3" y="105.2">D1</text>
<text x="183.4" y="107.5">RED</text>
<text x="183.5" y="105.2">D2</text>
<text x="215.1" y="103.8">RXD</text>
<text x="215.1" y="106.3">RE</text>
<text x="238.2" y="106.3">B</text>
<text x="238.2" y="103.8">A</text>
<text x="24.5" y="110.3">R1</text>
<text x="24.7" y="112.6">10K</text>
<text x="45.7" y="109">C1</text>
<text x="46" y="111.3">100n</text>
<text x="61.4" y="110.3">R4</text>
<text x="61.5" y="112.6">10K</text>
<text x="80" y="110.3">C5</text>
<text x="80.1" y="112.6">10n</text>
<text x="90.3" y="112.6">R6</text>
<text x="98.1" y="112.6">12K</text>
<text x="113.5" y="108.8">RESET</text>
<text x="113.5" y="113.9">REF</text>
<text x="143.4" y="108.8">ACBUS0</text>
<text x="143.4" y="111.4">ACBUS1</text>
<text x="143.4" y="113.9">ACBUS2</text>
<text x="171.9" y="112.8">R7</text>
<text x="182" y="112.8">R8</text>
<text x="215.1" y="108.8">GND1</text>
<text x="234.6" y="108.8">GND2</text>
<text x="55" y="115.4">R2</text>
<text x="55.1" y="117.7">10K</text>
<text x="113.5" y="119">EECS</text>
<text x="143.4" y="116.5">ACBUS3</text>
<text x="143.4" y="119">ACBUS4</text>
<text x="172.1" y="115.1">470R</text>
<text x="182.3" y="115.1">470R</text>
<text x="32.3" y="121.5">CS</text>
<text x="40" y="122.6" transform="rotate(-90 40 122.6)">VCC</text>
<text x="41.7" y="121.5">SCLK</text>
<text x="44.7" y="124.1">DI</text>
<text x="113.5" y="124.1">EEDATA</text>
<text x="113.5" y="121.5">EECLK</text>
<text x="143.4" y="121.5">ACBUS5</text>
<text x="143.4" y="124.1">ACBUS6</text>
<text x="198.8" y="125.4">logic-side RS485 debug/expansion</text>
<text x="40" y="128" transform="rotate(-90 40 128)">GND</text>
<text x="43.8" y="126.6">DO</text>
<text x="45.9" y="131">U1</text>
<text x="53.5" y="129.2">R3</text>
<text x="58.8" y="129.2">2.2k</text>
<text x="90.4" y="128">C9</text>
<text x="98.1" y="128">27p</text>
<text x="113.5" y="129.2">XCSI</text>
<text x="143.4" y="126.6">ACBUS7</text>
<text x="143.4" y="129.2">ACBUS8</text>
<text x="143.4" y="131.7">ACBUS9</text>
<text x="225.1" y="129.2">J6</text>
<text x="43.2" y="133.3">93LCxxB</text>
<text x="106.3" y="133">Y1</text>
<text x="106.6" y="135.3">12MHz</text>
<text x="90.5" y="138.1">C10</text>
<text x="98.1" y="138.1">27p</text>
<text x="113.5" y="139.3">XCSO</text>
<text x="198.2" y="143.2">power-side RS485 debug/expansion</text>
<text x="263.8" y="143.4">J1</text>
<text x="113.5" y="144.4">TEST</text>
<text x="122.6" y="149.6" transform="rotate(-90 122.6 149.6)">AGND</text>
<text x="125.1" y="149.6" transform="rotate(-90 125.1 149.6)">AGND</text>
<text x="127.6" y="149.6" transform="rotate(-90 127.6 149.6)">AGND</text>
<text x="130.2" y="149.6" transform="rotate(-90 130.2 149.6)">GND</text>
<text x="132.7" y="149.6" transform="rotate(-90 132.7 149.6)">GND</text>
<text x="135.3" y="149.6" transform="rotate(-90 135.3 149.6)">GND</text>
<text x="137.8" y="149.6" transform="rotate(-90 137.8 149.6)">GND</text>
<text x="140.3" y="149.6" transform="rotate(-90 140.3 149.6)">GND</text>
<text x="142.9" y="149.6" transform="rotate(-90 142.9 149.6)">GND</text>
<text x="145.4" y="149.6" transform="rotate(-90 145.4 149.6)">GND</text>
<text x="148" y="149.6" transform="rotate(-90 148 149.6)">GND</text>
<text x="225.1" y="147">J8</text>
<text x="264.6" y="145.7">arm connector</text>
<text x="151.7" y="154.9">FT232H</text>
<text x="153.8" y="152.6">U2</text>
</g>
<g font-size="1.8" fill="#840084">
<text x="201.6" y="31.3">25 V</text>
<text x="252.4" y="35.2">10 V</text>
<text x="209.2" y="38.9">25 V</text>
</g>
<g font-size="1.8">
<text x="31.7" y="43.2">DP</text>
<text x="31.7" y="45.7">DN</text>
<text x="129.2" y="55.9">FT232H_3V3</text>
<text x="242.3" y="65.4" transform="rotate(-90 242.3 65.4)">VISO</text>
<text x="262.6" y="65.4" transform="rotate(-90 262.6 65.4)">VISO</text>
<text x="115.6" y="72.4">VPHY</text>
<text x="129.5" y="72.4">VPLL</text>
<text x="156.3" y="87.6">RS485_RX</text>
<text x="156.4" y="85.1">RS485_TX</text>
<text x="240.3" y="87.6">10 VISO</text>
<text x="240.3" y="95.2">15 VISO</text>
<text x="170.2" y="101.6">FT232H_3V3</text>
<text x="201.9" y="100.3">RS485_DE</text>
<text x="201.9" y="97.8">RS485_TX</text>
<text x="246.3" y="100.3">RS485_B</text>
<text x="246.3" y="97.8">RS485_A</text>
<text x="23.8" y="105.4">FT232H_3V3</text>
<text x="156.3" y="107.9">RS485_DE</text>
<text x="201.9" y="105.4">RS485_DE</text>
<text x="201.9" y="102.9">RS485_RX</text>
<text x="101.6" y="118.1">EECS</text>
<text x="156.2" y="115.6">RXLED</text>
<text x="156.2" y="118.1">TXLED</text>
<text x="22.9" y="120.6">EECS</text>
<text x="100.7" y="123.2">EEDATA</text>
<text x="100.7" y="120.6">EECLK</text>
<text x="208.3" y="130.8">RS485_TX</text>
<text x="208.3" y="135.9">RS485_RX</text>
<text x="208.3" y="133.3">RS485_DE</text>
<text x="247.6" y="141">RS485_B</text>
<text x="247.6" y="143.5">RS485_A</text>
<text x="208.3" y="146">RS485_B</text>
<text x="208.3" y="148.6">RS485_A</text>
</g>
<g font-size="1.8" fill="#0000c2">
<text x="208.3" y="47">soft-start ramp time = 2.3ms</text>
<text x="199.4" y="58.4">ADM Pins 1-2</text>
<text x="218.4" y="58.4">ADM Pins 7-8</text>
<text x="241.3" y="58.4">ADM Pins 15-16</text>
<text x="260.3" y="58.4">ADM Pins 9-10</text>
</g>
<g font-size="1.8" fill="#008400">
<text x="79.7" y="77.5">FT232H_3V3</text>
<text x="106.7" y="100.3">DN</text>
<text x="106.7" y="102.9">DP</text>
</g>
<g font-size=".9" fill="#840000">
<text x="219.5" y="90.2">OSCILLATOR</text>
<text x="229.4" y="92.7">REGULATOR</text>
<text x="229.8" y="90.2">RECTIFIER</text>
<text x="221.6" y="100.9">ENCODE</text>
<text x="221.6" y="98.4">ENCODE</text>
<text x="229.2" y="100.9">DECODE</text>
<text x="229.2" y="98.4">DECODE</text>
<text x="235.1" y="99.7">D</text>
<text x="221.6" y="103.5">DECODE</text>
<text x="229.2" y="103.5">ENCODE</text>
<text x="235.5" y="104.8">R</text>
</g>
</svg>
